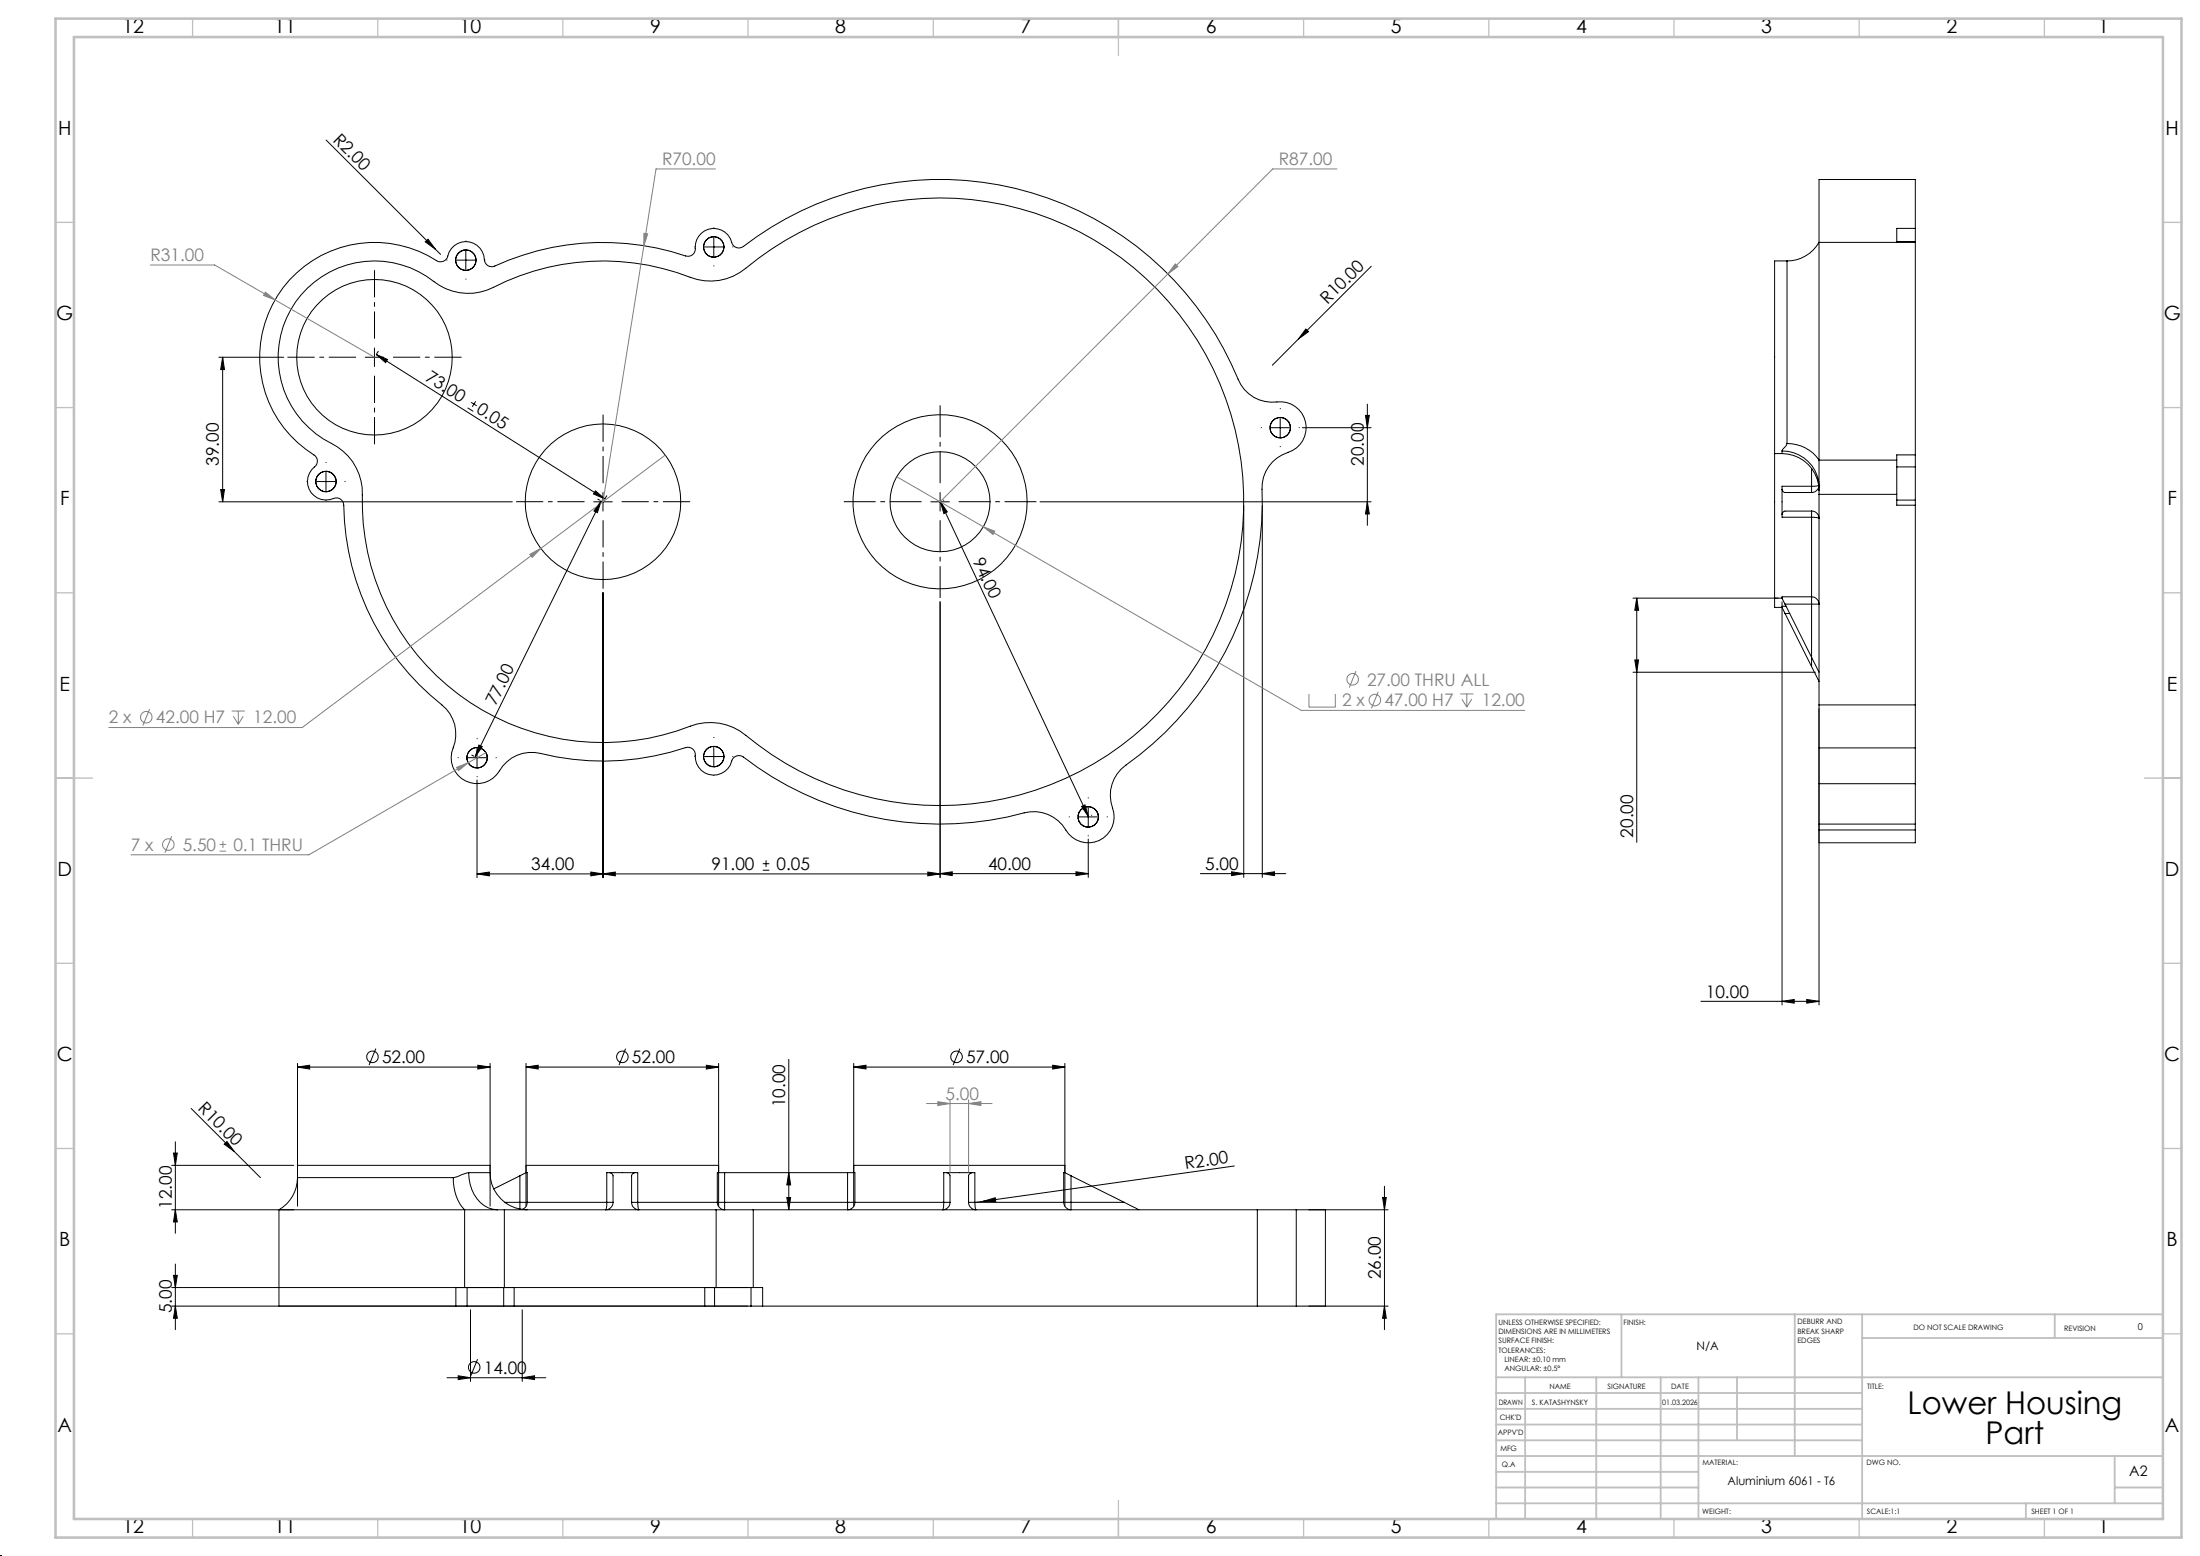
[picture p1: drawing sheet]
<svg xmlns="http://www.w3.org/2000/svg" width="594mm" height="420mm" viewBox="0 0 594 420" stroke-linecap="round" stroke-linejoin="round" font-family="sans-serif">
<g fill="none" stroke="#000" stroke-width=".27">
<path d="M88.1 37.8l30.9 30.9M78.2 75.5a31.2 31.2 0 0 1 40.1-4.9 2 2 0 0 0 2.6-1.5 5 5 0 0 1 5.6-3.8 5 5 0 0 1 4.3 5.2 1.99 1.99 0 0 0 2.8 1.3 70.7 70.7 0 0 1 52-2.6 1.92 1.92 0 0 0 2.1-2.2 5 5 0 0 1 4.5-5.3 5 5 0 0 1 5.5 4.2 2.01 2.01 0 0 0 3 .6 87 87 0 0 1 133.6 35.9 9.9 9.9 0 0 0 10.5 6.1 7 7 0 0 1 7.7 5.4 7 7 0 0 1-4.7 8.2 10 10 0 0 0-7.1 10 87 87 0 0 1-36.7 74.4 10 10 0 0 0-3.6 11.6 7 7 0 0 1-3.6 8.8 7 7 0 0 1-9-2.9 10.1 10.1 0 0 0-11.3-4.6 87.1 87.1 0 0 1-76.2-15.3 2.06 2.06 0 0 0-2.7 1.3 5 5 0 0 1-6 3.7 5 5 0 0 1-3.9-5.7 2 2 0 0 0-2.6-1.6 70 70 0 0 1-39.2 1.6 10 10 0 0 0-11 4.7 7 7 0 0 1-9.2 2.7 7 7 0 0 1-3.4-8.9 10 10 0 0 0-3-11.6 70.4 70.4 0 0 1-26.6-54.4 1.98 1.98 0 0 0-2.7-1.3 5 5 0 0 1-6.4-2.3 5 5 0 0 1 1.7-6.6 1.99 1.99 0 0 0-.6-2.9 31.1 31.1 0 0 1-6.5-47.3zM83 77.7a26 26 0 0 1 34.2-1.7 15 15 0 0 0 16 1.6 65.2 65.2 0 0 1 53.1-2.8 14.9 14.9 0 0 0 15.1-2.4 82 82 0 0 1 112.1 6.9 82 82 0 0 1 0 112.3 82 82 0 0 1-112.1 6.9 15 15 0 0 0-15.1-2.5 65.1 65.1 0 0 1-88.5-64.3 14.9 14.9 0 0 0-8.3-12 26 26 0 0 1-6.5-42zM114.8 65.3l.8-.7 1.9 2.7zM123.3 70.2h5M125.8 67.7v5M190.2 66.7h5M192.7 64.2v5M370.2 71.9l-19.6 19.6M482.5 70.4h-3.4v52M482.5 70.4v49.3M491.1 65.4a10 10 0 0 1-8.6 5"/>
<path d="M491.1 65.4v58.8M491.1 65.4h26M512.1 65.2v.2M512.1 65.2h5M517.1 65.4v57.4M517.1 65.2v.2M517.1 61.6h-5v3.6M517.1 61.6v3.6M517.1 61.6v-13.1h-26v16.9M59.1 96.4h17.5M60.1 96.4l.5 3.3h-1zM60.1 96.4v39"/>
<path d="M98.6 96.4h5M101.1 93.9v5M101.6 95.7l3 1.3-.5 .9zM101.6 95.7l61.7 39M102.1 94.8l-.5 .8M350.6 91.5l-7.1 7.1M352.6 88.8l.7 .7-2.7 2zM126.3 110.1l1.5 .9M127.2 108.6l1.5 1M128.4 108.3l-.9 1.5M343.1 115.4h5.1M345.7 112.9v5.1"/>
<path d="M351.6 115.4h18.6M368.7 112.1h1l-.5 3.3zM369.2 109.1v32.7M482.5 119.7a10.3 10.3 0 0 1 8.6 4.5M482.5 119.7l-.2 .6-1.1 1.4M59.1 135.4h79.2M59.6 132.1h1l-.5 3.3zM85.5 130h5M88 127.5v5M160.3 135.4h5M160.8 132.5l2.5 2.2-3.1-1.4zM161.4 134.7l.5 .3"/>
<path d="M162.3 135.2l-1 3.2-.9-.5zM162.3 135.2l-34 69.1M162.8 132.9v5.1M163.8 133.8l-.5 .8M251.3 135.4h5M253.8 132.9v5.1M253.9 135.4l1.9 2.8-1 .4zM253.9 135.4l40 85.1M254.8 135h-.1M280.8 135.4h89.4M335.8 136.4v100.4M340.8 136.4v100.4"/>
<path d="M369.2 135.4l.5 3.3h-1zM479.1 122.4v41.6h2.1M479.1 122.4h2.1M481.2 122.4a10 10 0 0 1 9.9 10.1M481.2 121.7a9.9 9.9 0 0 1 9.9 9.7M481.2 132.1l.2 .5 .6 .3h7.1M481.2 138.8v.8h7.9M481.2 121.7v.7M481.2 132.1v6.7M489.1 138a1.97 1.97 0 0 1 2 1.9l-2-.3M489.1 138h-7.1l-.6 .3-.2 .5M489.1 138v1.6"/>
<path d="M489.1 131.3h-7.9v.8M489.1 131.3v1.6M489.1 139.6v21.5M489.1 126.5v4.8M491 131l-1.9 .3M491.1 131.4l-.3 .7-.5 .5-1.2 .3M491.1 124.2v7.2M491.1 131.4v2M491.1 133.4v56.9M491.1 124.2h21M491.1 133.4h21M512.1 126v9"/>
<path d="M512.1 135v1.4h5M512.1 135h5M512.1 126h5M517.1 126v9M517.1 122.8h-5v3.2M517.1 122.8v3.2M517.1 135v1.4M517.1 136.4v53.9M162.8 159.9v77M253.8 162.4v74.5M440.9 161.4h40.3M441.4 178.1h1l-.5 3.4z"/>
<path d="M441.9 161.4l.5 3.3h-1zM441.9 161.4v66M481.2 161.4l.8 1.7M481.2 164l.8 1.6M481.2 162.4v108.9M482 163.1l9.1 18.4M482 163.1h7.1M482 165.6l7.1 14.3M482 165.6h1.2M482.2 163.6h-1v.4M489.1 161.1a2.05 2.05 0 0 1 2 2h-2M489.1 161.1v2"/>
<path d="M489.1 161.1h-7.9v.3M489.1 179.9l2 4.1M489.1 163.1v16.8M440.9 181.5h49.2M491.1 190.3v11.6M491.1 190.3h26M491.1 191.3v80M517.1 190.3v11.6M126.3 204.5h5M127.4 203.8l.5 .3M128.8 202v5M128.8 210.5v26.4"/>
<path d="M129.3 201.1l.9 .4-1.9 2.8zM190.2 204.2h5M192.7 201.7v5M292 217.7l.9-.4 1 3.2zM293.8 218v5M491.1 201.9v9.6M491.1 211.5v10.9M491.1 211.5h26M491.1 201.9h26M517.1 201.9v9.6M517.1 211.5v10.9M128.8 235.9l3.3-.5v1z"/>
<path d="M128.8 235.9h125M159.5 235.4l3.3 .5-3.3 .5zM162.8 235.9l3.3-.5v1zM206 234.9h1.7M206 233.1h1.7M206.8 232.2v1.8M250.5 235.4l3.3 .5-3.3 .5zM253.8 235.8l3.3-.5v1zM253.8 235.8h40M290.5 235.3l3.3 .5-3.3 .5zM291.3 220.5h5M293.8 226.5v10.3"/>
<path d="M294.8 220l-.1 .1M324.1 235.8h23.1M332.5 235.3l3.3 .5-3.3 .5zM340.8 235.8l3.3-.5v1zM491.1 222.4v1.6M491.1 224v3.5h26v-3.5M491.1 222.4h26M491.1 224h26M517.1 222.4v1.6M459.2 270.3h31.9M481.2 270.3l3.2-.5v1zM487.8 269.8l3.3 .5-3.3 .5z"/>
<path d="M51.6 299.2l18.7 18.7M80.3 288l3.3-.5v1.1zM80.3 287v38.6M80.3 288h52M101.5 283.1l-1.8 4.4M129 287.5l3.3 .5-3.3 .6zM132.3 287v38.6M142 288l3.3-.5v1.1zM142 287v38.6M142 288h52M168.9 283.1l-1.8 4.4M190.7 287.5l3.3 .5-3.3 .6z"/>
<path d="M194 287v38.6M213 285.9v40.6M230.5 288l3.3-.5v1.1zM230.5 287v38.6M230.5 288h57M259.2 283.1l-1.8 4.4M284.2 287.5l3.3 .5-3.3 .6zM287.5 287v38.6M46.4 314.6h32.9M46.8 311.2h1.1l-.6 3.4zM47.3 308.2v24.7M60.5 308.8l.8-.7 2 2.7z"/>
<path d="M80.3 314.6h52M122.4 317.9h-42.1a10 10 0 0 1-5 8.6M122.4 317.9a12.1 12.1 0 0 0 3 8.6M126.5 316.5h5.8a10 10 0 0 0 10 10M126.5 316.5l-4.1 1.4M126.5 316.5a10.1 10.1 0 0 0 5.4 9.6l2.4 .4M140.4 317.4l1.9-.9v8M140.4 317.4v7.1M140.4 317.4l-7.1 3.5M142 314.6h52M164.7 316.5l.5 .3 .3 .6v7.1M164.7 316.5h-.9v8"/>
<path d="M164.7 316.5h6.7M171.4 316.5l-.5 .3-.4 .6v7.1M171.4 316.5h.8v8M195.7 316.5h-2v8M195.7 316.5h33.1M195.7 316.5v8M213 316.5l.5 3.3h-1.1zM228.8 316.5h2v8M228.8 316.5v8M230.5 314.6h57M255.6 316.5l.6 .3 .3 .6v7.1M255.6 316.5h-.8v8"/>
<path d="M255.6 316.5h6.8M262.4 316.5l-.5 .3-.4 .6v7.1M262.4 316.5h.8v8M289.2 317.4l-2-.9v8M289.2 317.4v7.1M289.2 317.4l14.3 7.1M333.3 314.7l-67.8 9.6M46.4 326.5h32.9M47.3 326.5l.6 3.3h-1.1zM75.3 326.5h50.1M75.3 326.5v26h47.8M125.4 326.5h8.9"/>
<path d="M125.4 326.5v21M134.3 326.5h1.9M136.2 326.5h57.2M136.2 326.5v21M136.3 324.5h4.1M140.4 324.5h1.9M140.4 324.5v1.9M142.3 324.5h21.5M142.3 324.5l-.3 1.2-1 .7M163.8 324.5v1.4l-.3 .6a2.05 2.05 0 0 0 2-2M163.8 324.5h1.7M170.5 324.5a1.99 1.99 0 0 0 2 2l-.3-2"/>
<path d="M170.5 324.5h1.7M172.2 324.5h21.5M193.4 326.5h10M193.4 326.5v21M193.7 324.5a2.05 2.05 0 0 0 2 2v-2M193.7 324.5h2M195.7 324.5h33.1M203.4 326.5h136.1M203.4 326.5v21M212.4 323.2h1.1l-.5 3.3zM228.8 324.5v2a1.95 1.95 0 0 0 2-2M228.8 324.5h2"/>
<path d="M230.8 324.5h24M254.8 324.5l-.3 2a1.99 1.99 0 0 0 2-2M254.8 324.5h1.7M261.5 324.5a2.05 2.05 0 0 0 2 2l-.3-2M261.5 324.5h1.7M263.2 324.5h24M265.5 324.3l3.2-1 .2 1zM265.5 324.3l-2 .2M287.2 324.5a2.05 2.05 0 0 0 2 2v-2M287.2 324.5h2M289.2 324.5h14.3M303.5 324.5l4 2"/>
<path d="M339.5 326.5h10.5M339.5 326.5v26M350 326.5h7.9v26h-7.9M350 326.5v26M353.3 326.5h21.5M373.3 323.2h1l-.5 3.3zM373.8 320.2v38.7M46.4 352.5h155.5M46.4 347.5h155.5M46.8 344.3h1.1l-.6 3.2zM47.3 352.5l.6 3.3h-1.1zM47.3 341.2v17.7"/>
<path d="M123.1 352.5h3M126.1 347.5h9.9M126.1 352.5h9.9M126.1 347.5h-3v5M126.1 347.5v5M127 353.5v19.4M136 347.5h2.8v5M136 352.5h2.8M136 347.5v5M138.8 352.5h51.5M141 353.5v19.4M190.3 352.5h2.6"/>
<path d="M192.9 347.5h9.9M192.9 352.5h9.9M192.9 347.5h-2.6v5M192.9 347.5v5M202.8 347.5h3.1v5M202.8 352.5h3.1M202.8 347.5v5M205.9 352.5h133.6M339.5 352.5h10.5M353.3 352.5h21.5M373.8 352.5l.5 3.3h-1zM120.7 371.9h26.7"/>
<path d="M123.7 371.4l3.3 .5-3.3 .5zM128.9 366.9l-1.8 4.4M141 371.9l3.3-.5v1z"/>
<circle cx="125.8" cy="70.2" r="2.77"/>
<circle cx="192.7" cy="66.7" r="2.77"/>
<circle cx="192.7" cy="66.7" r="2.76"/>
<circle cx="101.1" cy="96.4" r="21"/>
<circle cx="345.7" cy="115.4" r="2.75"/>
<circle cx="345.7" cy="115.4" r="2.77"/>
<circle cx="88" cy="130" r="2.75"/>
<circle cx="88" cy="130" r="2.77"/>
<circle cx="162.8" cy="135.4" r="21"/>
<circle cx="253.8" cy="135.4" r="13.5"/>
<circle cx="253.8" cy="135.4" r="23.5"/>
<circle cx="128.8" cy="204.5" r="2.77"/>
<circle cx="192.7" cy="204.2" r="2.78"/>
<circle cx="192.7" cy="204.2" r="2.75"/>
<circle cx="293.8" cy="220.5" r="2.77"/>
<circle cx="293.8" cy="220.5" r="2.76"/>
<circle cx="100.6" cy="285.3" r="1.55"/>
<circle cx="168" cy="285.3" r="1.55"/>
<circle cx="258.3" cy="285.3" r="1.55"/>
<circle cx="128.1" cy="369.1" r="1.55"/>
</g>
<g fill="none" stroke="#808080" stroke-width=".27">
<path d="M193.2 45.6h-16.1l-3.3 20.7M361 45.6h-17.4l-89.8 89.8M40.6 71.5h17.4l43.1 24.9M71.6 78.9l2.7 2-3.1-1.2zM173.8 63l1.1 .1-1.1 3.2zM173.8 66.3l-11 69.1M317.3 71.2l.7 .7-2.7 2zM179.6 122.9l-33.6 25.1M242.1 128.7l109.2 63.1h60.4M143.1 149.6l2.9-1.6-2.3 2.4zM146 148l-64.4 48.4h-52.2M265.5 142.2l3.1 1.2-.5 .9z"/>
<path d="M40.4 191.4l-1.8 4.4M62.5 191.9h3.6M63 193.3l1.3 2.2M64.3 191.9v3.6M65.7 193.3l-1.4 2.2M353.4 187.3v3.6h7.1v-3.6M366.1 181.1l-1.8 4.5M372.1 186.7l-1.8 4.5M394.3 187.3h3.5M394.7 188.7l1.3 2.2M396 187.3v3.6M397.4 188.7l-1.4 2.2"/>
<path d="M123.3 207.1l3.1-1.2-2.6 2.1zM126.4 205.9l-43 24.8h-48.1M131.2 203.1l-4.8 2.8M46.4 225.7l-1.8 4.5M59.3 229.7h1.8M59.3 227.9h1.8M60.2 227.1v1.8M250.2 297.9h17.7M253.2 297.4l3.3 .5-3.3 .5zM256.5 296.9v19.5M261.5 297.9l3.3-.5v1zM261.5 296.9v19.5"/>
<circle cx="39.5" cy="193.6" r="1.55"/>
<circle cx="365.2" cy="183.4" r="1.56"/>
<circle cx="371.2" cy="189" r="1.56"/>
<circle cx="45.5" cy="228" r="1.56"/>
</g>
<g fill="none" stroke="#000" stroke-width=".27" stroke-dasharray="15.2 1.3 1.3 1.3" stroke-linecap="butt">
<path d="M120.8 70.2h-.3M125.8 65.2v-.2M125.8 75.2v.3M130.8 70.2h.2M187.7 66.6h-.2M192.7 61.6v-.2M192.7 71.6v.3M197.7 66.6h.3M340.7 115.4h-.3M345.7 110.4v-.2M350.7 115.4h.2M83 130h-.2"/>
<path d="M88 125v-.3M88 135v.2M93 130h.3M345.7 120.4v.3M128.8 199.5v-.2M192.7 199.2v-.2M123.8 204.5h-.2M128.8 209.5v.3M133.8 204.5h.3M187.7 204.2h-.2M192.7 209.2v.3M197.7 204.2h.3"/>
<path d="M293.8 215.5v-.3M288.8 220.5h-.2M293.8 225.5v.2M298.8 220.5h.3"/>
</g>
<path d="M248.8 135.4h-21M253.8 130.4v-21M258.8 135.4h21M253.8 140.4v21" fill="none" stroke="#000" stroke-width=".27" stroke-dasharray="15.2 1.3 1.3 1.3" stroke-dashoffset="6.6" stroke-linecap="butt"/>
<path d="M96.1 96.4h-18.5M101.1 91.4v-18.5M106.1 96.4h18.5M101.1 101.4v18.5M157.8 135.4h-18.5M162.8 130.4v-18.5M167.8 135.4h18.5M162.8 140.4v18.5" fill="none" stroke="#000" stroke-width=".27" stroke-dasharray="15.2 1.3 1.3 1.3" stroke-dashoffset="7.9" stroke-linecap="butt"/>
<path d="M0 420h.1" fill="none" stroke="#000" stroke-width=".27" stroke-dasharray="1.3 .6"/>
<g fill="none" stroke="#c0c0c0" stroke-width=".35">
<path d="M52 5v5M102 5v5M152 5v5M202 5v5M252 5v5M302 5v10M352 5v5M402 5v5M452 5v5M502 5v5M552 5v5M15 60h5"/>
<path d="M584 60h5M15 110h5M584 110h5M15 160h5M584 160h5M15 210h10M579 210h10M15 260h5M584 260h5M15 310h5M584 310h5M15 360h5"/>
<path d="M584 360h5M52 410v5M102 410v5M152 410v5M202 410v5M252 410v5M302 405v10M352 410v5M402 410v5M452 410v5M502 410v5M552 410v5"/>
</g>
<g fill="none" stroke="#c0c0c0" stroke-width=".5">
<path d="M437.8 354.8v17M484.6 354.8v38.2M502.8 354.8v55.2M554.8 354.8v6.4M584 354.8h-180v55.2M404 371.8h180M404 376h98.8M411.8 371.8v38.2M431 371.8v38.2M448.4 371.8v38.2M458.6 371.8v38.2M469 371.8v17"/>
<path d="M502.8 361.2h81.2M404 388.8h98.8M404 384.5h98.8M404 380.3h98.8M404 397.3h54.6M404 393h180M571 393v12.8M404 405.8h180M404 401.5h54.6M547 405.8v4.2M571 401.5h13"/>
</g>
<path d="M15 5h574v410h-574zM20 10h564v400h-564z" fill="none" stroke="#c0c0c0" stroke-width=".7"/>
<g fill="#000">
<path d="M114.8 65.3l.8-.7 1.9 2.7zM352.6 88.8l.7 .7-2.7 2zM60.5 308.8l.8-.7 2 2.7zM265.5 324.3l3.2-1 .2 1z"/>
<path d="M60.1 96.4l.5 3.3h-1zM59.6 132.1h1l-.5 3.3zM213 316.5l.5 3.3h-1.1zM212.4 323.2h1.1l-.5 3.3z"/>
<path d="M101.6 95.7l3 1.3-.5 .9zM160.8 132.5l2.5 2.2-3.1-1.4z"/>
<path d="M369.2 135.4l.5 3.3h-1zM368.7 112.1h1l-.5 3.3zM373.8 352.5l.5 3.3h-1zM373.3 323.2h1l-.5 3.3zM47.3 352.5l.6 3.3h-1.1zM46.8 344.3h1.1l-.6 3.2zM47.3 326.5l.6 3.3h-1.1zM46.8 311.2h1.1l-.6 3.4zM441.4 178.1h1l-.5 3.4zM441.9 161.4l.5 3.3h-1z"/>
<path d="M129.3 201.1l.9 .4-1.9 2.8zM162.3 135.2l-1 3.2-.9-.5z"/>
<path d="M162.8 235.9l3.3-.5v1zM250.5 235.4l3.3 .5-3.3 .5zM128.8 235.9l3.3-.5v1zM159.5 235.4l3.3 .5-3.3 .5zM230.5 288l3.3-.5v1.1zM284.2 287.5l3.3 .5-3.3 .6zM142 288l3.3-.5v1.1zM190.7 287.5l3.3 .5-3.3 .6zM481.2 270.3l3.2-.5v1zM487.8 269.8l3.3 .5-3.3 .5z"/>
<path d="M290.5 235.3l3.3 .5-3.3 .5zM253.8 235.8l3.3-.5v1zM129 287.5l3.3 .5-3.3 .6zM80.3 288l3.3-.5v1.1zM141 371.9l3.3-.5v1zM123.7 371.4l3.3 .5-3.3 .5z"/>
<path d="M292 217.7l.9-.4 1 3.2zM253.9 135.4l1.9 2.8-1 .4z"/>
<path d="M332.5 235.3l3.3 .5-3.3 .5zM340.8 235.8l3.3-.5v1z"/>
</g>
<path d="M123.3 207.1l.5 .9 2.6-2.1zM265.5 142.2l2.6 2.1 .5-.9zM143.1 149.6l.6 .8 2.3-2.4zM71.6 78.9l-.4 .8 3.1 1.2zM173.8 63v3.3l1.1-3.2zM317.3 71.2l-2 2.7 2.7-2zM253.2 297.4l3.3 .5-3.3 .5zM261.5 297.9l3.3-.5v1z" fill="#808080"/>
<g font-size="8.5">
<text x="515" y="381.8">Lower Housing</text>
<text x="536.1" y="389.9">Part</text>
</g>
<g font-size="5.3">
<text x="33.1" y="8.9">12</text>
<text x="74.1" y="8.9">11</text>
<text x="124.1" y="8.9">10</text>
<text x="175.5" y="8.9">9</text>
<text x="225.5" y="8.9">8</text>
<text x="275.5" y="8.9">7</text>
<text x="325.5" y="8.9">6</text>
<text x="375.5" y="8.9">5</text>
<text x="425.5" y="8.9">4</text>
<text x="475.5" y="8.9">3</text>
<text x="525.5" y="8.9">2</text>
<text x="566.5" y="8.9">1</text>
<text x="15.7" y="36.4">H</text>
<text x="584.7" y="36.4">H</text>
<text x="15.2" y="86.4">G</text>
<text x="584.2" y="86.4">G</text>
<text x="16.2" y="136.4">F</text>
<text x="585.2" y="136.4">F</text>
<text x="16.1" y="186.4">E</text>
<text x="585.1" y="186.4">E</text>
<text x="15.5" y="236.4">D</text>
<text x="584.5" y="236.4">D</text>
<text x="15.4" y="286.4">C</text>
<text x="584.4" y="286.4">C</text>
<text x="16" y="336.4">B</text>
<text x="585" y="336.4">B</text>
<text x="15.5" y="386.4">A</text>
<text x="584.5" y="386.4">A</text>
<text x="33.1" y="413.9">12</text>
<text x="74.1" y="413.9">11</text>
<text x="124.1" y="413.9">10</text>
<text x="175.5" y="413.9">9</text>
<text x="225.5" y="413.9">8</text>
<text x="275.5" y="413.9">7</text>
<text x="325.5" y="413.9">6</text>
<text x="375.5" y="413.9">5</text>
<text x="425.5" y="413.9">4</text>
<text x="475.5" y="413.9">3</text>
<text x="525.5" y="413.9">2</text>
<text x="566.5" y="413.9">1</text>
</g>
<g font-size="4.7">
<text x="89.7" y="38" transform="rotate(45 89.7 38)">R2.00</text>
<text x="358.4" y="82.3" transform="rotate(-45 358.4 82.3)">R10.00</text>
<text x="114.6" y="102.6" transform="rotate(32 114.6 102.6)">73.00</text>
<text x="128.3" y="111.3" transform="rotate(32 128.3 111.3)">0.05</text>
<text x="59.1" y="125.7" transform="rotate(-90 59.1 125.7)">39.00</text>
<text x="368.2" y="125.7" transform="rotate(-90 368.2 125.7)">20.00</text>
<text x="262.6" y="151.4" transform="rotate(65 262.6 151.4)">94.00</text>
<text x="133.9" y="190.7" transform="rotate(-64 133.9 190.7)">77.00</text>
<text x="440.9" y="226.1" transform="rotate(-90 440.9 226.1)">20.00</text>
<text x="143.4" y="234.9">34.00</text>
<text x="192.1" y="234.8">91.00</text>
<text x="209.6" y="234.8">0.05</text>
<text x="266.8" y="234.8">40.00</text>
<text x="325.4" y="234.8">5.00</text>
<text x="460.6" y="269.3">10.00</text>
<text x="103.1" y="287">52.00</text>
<text x="170.6" y="287">52.00</text>
<text x="260.8" y="287">57.00</text>
<text x="53.2" y="299.4" transform="rotate(45 53.2 299.4)">R10.00</text>
<text x="212" y="298.9" transform="rotate(-90 212 298.9)">10.00</text>
<text x="320.1" y="315.6" transform="rotate(-8 320.1 315.6)">R2.00</text>
<text x="46.4" y="326.3" transform="rotate(-90 46.4 326.3)">12.00</text>
<text x="372.8" y="345.3" transform="rotate(-90 372.8 345.3)">26.00</text>
<text x="46.4" y="354.4" transform="rotate(-90 46.4 354.4)">5.00</text>
<text x="130.6" y="370.8">14.00</text>
</g>
<g font-size="4.7" fill="#808080">
<text x="178.7" y="44.6">R70.00</text>
<text x="345.2" y="44.6">R87.00</text>
<text x="40.6" y="70.5">R31.00</text>
<text x="369.1" y="185.1">27.00 THRU ALL</text>
<text x="362.4" y="190.7">2 x</text>
<text x="373.8" y="190.7">47.00 H7</text>
<text x="400.1" y="190.7">12.00</text>
<text x="29.4" y="195.3">2 x</text>
<text x="42.1" y="195.3">42.00 H7</text>
<text x="68.4" y="195.3">12.00</text>
<text x="35.3" y="229.7">7 x</text>
<text x="49.3" y="229.7">5.50</text>
<text x="63" y="229.7">0.1 THRU</text>
<text x="255.3" y="296.9">5.00</text>
</g>
<text font-size="3.9" x="574.9" y="398.5">A2</text>
<g font-size="3.2">
<text x="458.1" y="364.4">N/A</text>
<text x="466.5" y="400.9">Aluminium 6061 - T6</text>
</g>
<text font-size="2.5" x="577.2" y="359.1">0</text>
<g font-size="2">
<text x="404.6" y="357.6">UNLESS OTHERWISE SPECIFIED:</text>
<text x="438.4" y="357.6">FINISH:</text>
<text x="485.3" y="357.5">DEBURR AND</text>
<text x="485.3" y="360">BREAK SHARP</text>
<text x="516.6" y="359">DO NOT SCALE DRAWING</text>
<text x="557.3" y="359.2">REVISION</text>
<text x="404.6" y="360.1">DIMENSIONS ARE IN MILLIMETERS</text>
<text x="404.6" y="362.6">SURFACE FINISH:</text>
<text x="404.6" y="365.1">TOLERANCES:</text>
<text x="485.3" y="362.5">EDGES</text>
<text x="406.2" y="367.6">LINEAR: ±0.10 mm</text>
<text x="406.2" y="370.1">ANGULAR: ±0.5°</text>
<text x="418.3" y="375">NAME</text>
<text x="434" y="374.9">SIGNATURE</text>
<text x="451.2" y="374.9">DATE</text>
<text x="504.1" y="374.9">TITLE:</text>
<text x="404.6" y="379.1">DRAWN</text>
<text x="404.9" y="383.3">CHK'D</text>
<text x="413.6" y="379.1">S. KATASHYNSKY</text>
<text x="448.8" y="379.1">01.03.2026</text>
<text x="404.4" y="387.4">APPV'D</text>
<text x="405.1" y="391.8">MFG</text>
<text x="405.5" y="396">Q.A</text>
<text x="459.6" y="395.5">MATERIAL:</text>
<text x="504" y="395.5">DWG NO.</text>
<text x="459.6" y="408.5">WEIGHT:</text>
<text x="504.1" y="408.6">SCALE:1:1</text>
<text x="548.5" y="408.6">SHEET 1 OF 1</text>
</g>
</svg>
